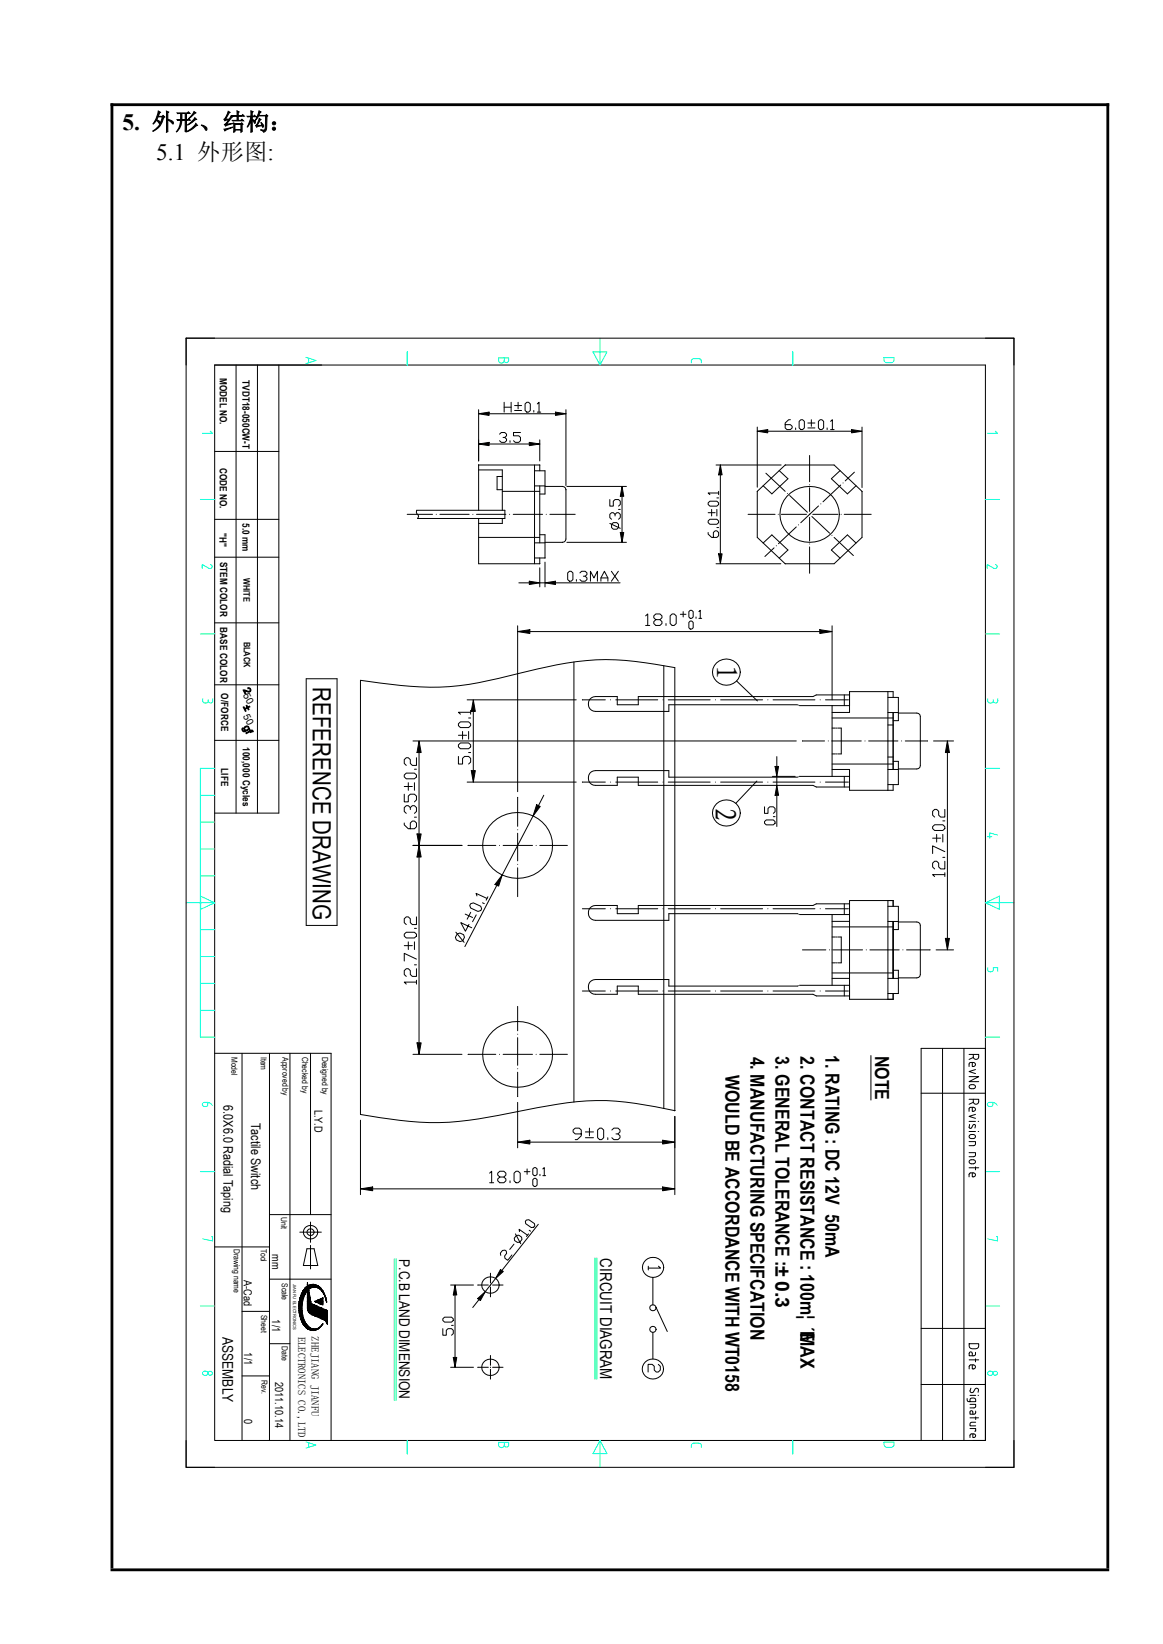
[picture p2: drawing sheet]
<svg xmlns="http://www.w3.org/2000/svg" width="210mm" height="297mm" viewBox="0 0 210 297" stroke-linecap="round" stroke-linejoin="round" font-family="sans-serif">
<g fill="none" stroke="#000" stroke-width=".18">
<path d="M33.6 61.1h149.5v204h-149.5zM38.8 65.9h139.1v194.3h-139.1zM42.6 65.9v81M46.5 65.9v81M50.4 65.9v81h-11.6M86.4 74.8l1.9-.3v.5zM86.4 74v9.3M88.3 74.8h12M90.2 78.4l.3-.3h.7l.3 .3v.3l-.3 .3h-.4M91 72.7v1.8M91 73.6h1.3M91.2 79l.3 .3v.3l-.3 .3h-.7l-.3-.3"/>
<path d="M92.1 79.6v.3M92.3 72.7v1.8M92.9 74.2h1.3M92.9 73.3h1.3M93.6 72.7v1.2M94 78.1h-1.3v.6h1l.3 .3v.6l-.3 .3h-.7l-.3-.3M94.8 73l.3-.3h.3l.4 .3v1.2l-.4 .3h-.3l-.3-.3zM95.6 79.9l1.9 .3-1.9 .3zM96.4 74.2v.3M97 73l.3-.3v1.8M97 74.5h.7M97.5 79.5v3.8"/>
<path d="M100.3 74.5l1.9 .3-1.9 .2zM102.2 74v13.7M102.2 74.8h.1M136.7 77.9l1.9-.3v.6zM136.7 77.2v10.8M136.7 77.9h.1M138.6 77.9h15.2M142.7 75.8h-.3l-.6 .6v.9l.3 .3h.6l.3-.3v-.3l-.3-.3h-.9M143.7 77.3v.3M144.3 76.1l.3-.3h.3l.3 .3v1.2l-.3 .3h-.3l-.3-.3zM145.9 77.3h1.3M145.9 76.4h1.3"/>
<path d="M146.5 75.8v1.2M147.8 76.1l.3-.3h.3l.3 .3v1.2l-.3 .3h-.3l-.3-.3zM149.4 77.3v.3M150 76.1l.3-.3v1.8M150 77.6h.6M153.8 77.6l1.9 .3-1.9 .3zM155.7 77.2v10.9M177.9 61.1h5.2v4.8M38.8 81.6h11.6M38.8 93.8h11.6M73.5 92.9h4.6M75.3 92.2h15.9v1.5h-15.8a.53 .53 0 0 0-.1-.9z"/>
<path d="M78.8 92.9h.1M79.4 92.9h5.3M85.4 92.9h.1M86 92.9h5.4M86.4 80.2l1.9-.3v.6zM86.4 97.1h11.1M86.4 93.7v8.1h11.1v-1M86.4 84.9h4.3v7.3M88.3 80.2h7.3M90.7 93.7v.9h-4.3M90.7 88.8h6.8M90.7 86.1h-.9v2.4h.9"/>
<path d="M92 92.9h.1M92.7 92.9h5.3M96.5 84v17.8M96.5 98.1h1.9M96.5 85.1h1.9v4.2h-.9M96.5 87.8h1.9M97.5 85.1v-1.1h-11.1v8.2M97.5 87.8v10.3M97.5 96.6h.9v4.2h-1.9M97.5 80.2h.1M98.4 87.9h3.2l.3 .1 .3 .5M98.6 92.9h.1"/>
<path d="M99.3 92.9h4.6M102.2 88.5l-.1 9.2-.5 .3h-3.2M102.2 88.5h.1M102.4 87.9h10.7M102.4 98h10.7M110.1 90.3v1.1h.6v-.9l.4-.2h.6l.3 .2v.6l-.3 .3M110.1 94.6l1.9 .8M110.4 94.7l.3-.3h.7l.3 .3v.6l-.3 .3h-.7l-.3-.3zM111.1 93.2v-.3l-.4-.3h-.3l-.3 .3v.6l.3 .3M111.1 92.9l.3-.3h.3l.3 .3v.6l-.3 .3M111.7 92h.3M112 96.2h.6l-.3 1.8z"/>
<path d="M112.3 87.9l.3 1.8h-.6zM112.3 89.7v6.5M127.9 96.2v.3l.6 .6h.9l.4-.3v-.6l-.4-.3h-.3l-.3 .3v.9M127.9 94.1l.3-.3h1.2l.4 .3v.3l-.4 .3h-1.2l-.3-.3zM127.9 90.8l.3-.3h1.2l.4 .3v.3l-.4 .3h-1.2l-.3-.3zM127.9 92.6h1.2M128.5 92v1.2M129.3 84h11.8M129.4 95.3h.4M129.4 92v1.2M129.4 90h.4M129.8 89.1h-1.9l.3 .3"/>
<path d="M129.8 88.8v.6M130.1 84l.3 1.8h-.6zM130.1 85.8v14.3M135.1 92.9h4.9M136.7 88.8l5.1-4.8h8.8l5.1 4.8v8.3l-5.1 4.7h-8.8l-5.1-4.7zM136.7 88.8h.1M137.8 98.1l1.6-1.5 2.9 2.8-1.6 1.4M138.3 85.5l3.5 3.3M139.8 99l-1.7 1.5M140.2 98.6h.1M140.5 92.9h.1M140.7 85l1.6 1.5-2.9 2.7-1.6-1.4"/>
<path d="M141.1 92.9h4.5M142.1 89.7a5.4 5.4 0 0 1 5.8-1.6 5.4 5.4 0 0 1 3.7 4.8 5.4 5.4 0 0 1-5.4 5.1 5.4 5.4 0 0 1-5.4-5.1 5 5 0 0 1 1.3-3.2zM142.2 89.1h.1M142.6 89.5l3.2 3M143.8 95.2l-3.2 3M144.2 94.8h.1M146.2 92.9h.1M146.2 82.3v4.7M146.2 88.1v4.3M146.2 93.5v4.2M146.2 98.8v4.8M146.2 87.6h.1"/>
<path d="M146.2 98.3h.1M146.6 93.3l3.2 3M146.8 92.9h4.5M147.8 91.4l-3.2 3M148.2 91h.1M150.2 96.7h.1M150.6 97.1l3.5 3.3M151.7 85l-1.6 1.5 2.9 2.7 1.6-1.4M151.8 87.6l-3.2 3.1M151.9 92.9h.1M152.2 87.3h.1M152.4 92.9h4.9"/>
<path d="M154.3 85.3l-1.7 1.6M154.6 98.1l-1.6-1.5-2.9 2.8 1.6 1.4M155.7 88.8h.1M38.8 112.5h11.6M38.8 100.7h11.6M93.5 114.1l2.2-.3v.6zM93.5 113.1v29.9M93.5 114.1h.1M93.7 105.3h1.9M95.6 105l1.9 .3-1.9 .3zM95.7 114.1h52.3M97.5 102.6v3.4"/>
<path d="M97.5 105.3h.9M98.4 105.3l1.9-.3v.6zM98.4 101.6v4.4M100.3 105.3h11.7M102.5 103.5l.3-.3h.3l.4 .3v1.2l-.4 .3h-.3l-.3-.3zM103.6 119.6v79.5M104.1 104.7v.3M104.7 103.5l.3-.3h.7l.3 .3v.3l-.3 .3h-.4M105.7 104.1l.3 .3v.3l-.3 .3h-.7l-.3-.3M106.6 105v-1.8l.6 1.2 .7-1.2v1.8M108.5 105v-.6l.6-1.2 .7 1.2v.6M108.5 104.4h1.3"/>
<path d="M110.4 103.2l1.3 1.8M111.7 103.2l-1.3 1.8M116.6 111.3l.4-.4v2.1M116.6 113h.7M118.4 111.9l-.3-.3v-.3l.3-.4h.8l.3 .4v.3l-.3 .3h-.8l-.3 .4v.4l.3 .3h.8l.3-.3v-.4l-.3-.4M120.3 112.7v.3M121 111.3l.4-.4h.3l.4 .4v1.4l-.4 .3h-.3l-.4-.3zM122.8 111h1.1M123.4 110.5v1M124.4 110.5l.2-.2h.3l.3 .2v1l-.3 .2h-.3l-.2-.2zM124.6 112.2h.3l.3 .2v1l-.3 .2h-.3l-.2-.2v-1zM125.7 111.5v.2"/>
<path d="M126.2 110.5l.2-.2v1.4M126.2 111.7h.5M129.3 101.8h11.7M129.4 119.8a2.42 2.42 0 0 1 3.6 .1 2.42 2.42 0 0 1-.6 3.6 2.41 2.41 0 0 1-3.1-.6 2.41 2.41 0 0 1 .1-3.1zM129.8 100.1h.6l-.3 1.7zM148 113.8l2.3 .3-2.3 .3zM150.3 113.1v13.3M38.8 133.8h11.6M38.8 123.7h11.6M55.3 122.6h5.6v44.6h-5.6zM74.6 133.9h69.2M74.8 139h.4"/>
<path d="M75.2 136.9v1.4h-.7l-.4-.4v-.7l-.4-.3h-.3l-.4 .3v.7l.4 .4M75.7 133.9l.3 2.1h-.7zM75.7 136v14.7M82.8 136.7v1.3h.7v-1l.4-.3h.7l.4 .3v.7l-.4 .3M82.8 134.6l.3-.4h1.5l.4 .4v.3l-.4 .4h-1.5l-.3-.4zM82.8 130.8l.3-.4h1.5l.4 .4v.3l-.4 .3h-1.5l-.3-.3zM82.8 132.8h1.5M83.5 132.1v1.4M84.4 126.4h19.7M84.6 129.7h.4M84.6 136h.4M84.6 132.1v1.4"/>
<path d="M85 128.7h-2.2l.3 .3M85 128.3v.7M85.1 139.2h.7l-.3 2.1zM85.5 126.4l.3 2.1h-.7zM85.5 128.5v10.7M105.2 126.4h4.1M110.3 126.4h.1M111.2 126.4h7.6M119.7 126.4h.1M119.9 120.3v79.9M120.7 126.4h7.5M129.2 126.4h.1"/>
<path d="M130.1 126.4h7.6M133 123l3.8 3.6M138.6 126.4h.1M139.6 126.4h7.6M140 138.5h.6l-.3 1.8zM140.3 136.7v1.8M144.4 127.5h9M144.9 133.9h4M148.1 126.4h.1M149.1 126.4h4.1M149.6 133.9h.1M150.2 133.9h5.3"/>
<path d="M150.3 139h3.1v3.8h7.9v-1.1M150.3 138h11M150.3 129.7h11M150.3 127.5v12.8M150.3 136.2h.6M150.3 131.5h.6M151 136.2h.1M151 131.5h.1M151.3 131.5h.6v4.7h-.6M152.5 125.5v2M153.4 125.5h-6l-.6 .3h-31.5v1.5h-3.8v-1.5h-4a1.34 1.34 0 0 0-1.3 1.4 1.34 1.34 0 0 0 1.3 1.3h13.3v-1.2h23.2M156.2 133.9h.1"/>
<path d="M156.9 133.9h5.2M160.3 126h1.9v4.2h-.9M160.3 128.7h1.9M160.3 139h1.9M160.3 125v17.8M160.3 136.8h1M160.3 131h1M161.3 126v-1h-7.9v3.7h-3.1M161.3 128.7v10.3M161.3 137.5h.9v4.2h-1.9M162.2 128.8h3.4l.5 .3 .1 .3-.1 9.2-.5 .3h-3.4M162.8 133.9h.1"/>
<path d="M163.5 133.9h4M168.6 133.9h3.6M171.1 133.9l.3 2.1h-.7zM171.1 136v33.5M73 148.7v.3l.7 .7h1.1l.4-.3v-.7l-.4-.4h-.3l-.4 .4v1M73 143.5v1.4h.7v-1.1l.4-.3h.7l.4 .3v.7l-.4 .4M73 140l.4-.3h1.4l.4 .3v.4l-.4 .3h-1.4l-.4-.3zM73 142.1h1.5M73.7 141.4v1.4M74.1 146.3v-.4l-.4-.3h-.3l-.4 .3v.7l.4 .3M74.1 145.9l.4-.3h.3l.4 .3v.7l-.4 .3M74.6 152.7h8.8"/>
<path d="M74.8 141.4v1.4M74.8 147.6h.4M75.3 150.7h.7l-.3 2zM75.7 152.7l.3 2.1h-.7zM75.7 154.8v33.6M84.4 141.3h19.7M84.5 152.7h5M89 148.5a6.4 6.4 0 0 1 10.7 3.3 6.3 6.3 0 0 1-3.1 6.1 6.3 6.3 0 0 1-6.8-.4 5.7 5.7 0 0 1-.8-9zM89.7 159.9l-5.8 11.1M90.2 152.7h.1M90.7 158.1l-.7 2-.6-.3zM90.7 158.1h.1"/>
<path d="M90.9 152.7h5.3M93.5 144.1v5.2M93.5 150.5v5M93.5 156.8v5.2M93.5 144.1h.1M93.5 156.2h.1M93.5 149.9h.1M96.3 147.4l-5.6 10.7M96.8 152.7h.1M96.9 145.4l.7 .3-1.3 1.7zM97.5 152.7h5M98.2 143.7l-1 1.8"/>
<path d="M105.2 141.3h4.1M110.3 141.3h.1M111.2 141.3h7.6M119.7 141.3h.1M120.7 141.3h7.5M129.2 141.3h.1M129.4 145.2a2.42 2.42 0 0 1 3.7 .1 2.42 2.42 0 0 1-.7 3.6 2.42 2.42 0 0 1-3.1-.5 2.42 2.42 0 0 1 .1-3.2zM130.1 141.3h7.6M136.7 141.1l-3.8 4M138.1 148.4l.3-.3h1.2l.4 .3v.3l-.4 .3h-1.2l-.3-.3zM138.1 145.8v1.1h.6v-.8l.3-.3h.6l.4 .3v.5l-.4 .3M138.6 141.3h.1"/>
<path d="M139.5 140.3h4.1M139.6 141.3h7.6M139.6 147.5h.4M140.3 141.9l.3 1.8h-.6zM140.3 140.3v1.6M140.3 143.7v5.6M144 140.4h-23.2v-1.2h-13.3a1.34 1.34 0 0 0-1.3 1.4 1.34 1.34 0 0 0 1.3 1.3h4v-1.5h3.8v1.5h31.5l.6 .3h6M144.4 140.3h9M148.1 141.3h.1M149.1 141.3h4.1M152.5 140.3v1.9M168.4 149.3l.4-.3h1.4l.4 .3v.4l-.4 .3h-1.4l-.4-.3z"/>
<path d="M168.4 151.4h1.5M169.1 150.7v1.4M170.2 154.9h.4M170.2 150.7v1.4M170.2 148.3h.4M170.6 158h-2.2l.4 .4M170.6 155.6v1.4h-.7l-.4-.4v-.7l-.4-.3h-.3l-.4 .3v.7l.4 .4M170.6 153.9l-2.2-1.1v1.4M170.6 146.2v1.4h-.7l-.4-.3v-.7l-.4-.4h-.3l-.4 .4v.7l.4 .3M170.6 157.7v.7M73 168.8l.4-.4h1.4l.4 .4v.3l-.4 .4h-1.4l-.4-.4zM73 170.8h1.5"/>
<path d="M73.7 170.2v1.3M74.8 174.3h.4M74.8 170.2v1.3M74.8 167.7h.4M75.2 177.4h-2.2l.4 .4M75.2 175v1.4h-.7l-.4-.3v-.7l-.4-.4h-.3l-.4 .4v.7l.4 .3M75.2 173.3l-2.2-1.1v1.4M75.2 165.6v1.4h-.7l-.4-.3v-.7l-.4-.4h-.3l-.4 .4v.7l.4 .3M75.2 177.1v.7M82.3 168.4l1.5 1.8M82.6 168.7l.4-.1 .7 .3 .2 .4-.3 .7-.5 .1-.7-.3-.2-.5zM84 165.1l1.3 .7"/>
<path d="M84.7 167l-.7 1.2-.8-1.5 2 .9M85 163.3l.5-.2 1.3 .6 .2 .5-.2 .3-.5 .2-1.3-.6-.2-.5zM85 164.8l-.6 1.3M86 165.3l-.7 1.2M86.1 161.9l-.1-.5 2 .9M87.1 163.1l.4 .2M88.1 162l-.3 .6M105.2 179h4.1M105.2 164.2h4.1M110.3 179h.1M110.3 164.2h.1M111.2 179h7.6"/>
<path d="M111.2 164.2h7.6M119.7 179h.1M119.7 164.2h.1M120.7 179h7.5M120.7 164.2h7.5M129.2 179h.1M129.2 164.2h.1M130.1 179h7.6M130.1 164.2h7.6M138.6 179h.1M138.6 164.2h.1M139.6 179h7.6"/>
<path d="M139.6 164.2h7.6M144 178.1h-23.2v-1.1h-13.3a1.34 1.34 0 0 0-1.3 1.3 1.34 1.34 0 0 0 1.3 1.3h4v-1.5h3.8v1.5h31.5l.6 .3h6M144.4 178h9M144.4 165.2h9M144.9 171.6h4.2M148.1 179h.1M148.1 164.2h.1M149.1 179h4.1M149.1 164.2h4.1M149.8 171.6h.1M150.3 167.5h11M150.3 175.8h11"/>
<path d="M150.3 176.8h3.1M150.3 165.2v12.8M150.3 173.9h.6M150.3 166.5h3.1M150.3 169.3h.6M150.5 171.6h5.3M151 173.9h.1M151 169.3h.1M151.3 169.3h.6v4.6h-.6M152.5 163.3v1.9M152.5 178v1.9M153.4 163.3h-6l-.6 .3h-31.5v1.5h-3.8v-1.5h-4a1.34 1.34 0 0 0-1.3 1.3 1.34 1.34 0 0 0 1.3 1.4h13.3v-1.2h23.2"/>
<path d="M156.4 171.6h.1M157.1 171.6h5.3M160.3 176.8h1.9M160.3 163.7h1.9v4.2h-.9M160.3 166.5h1.9M160.3 162.7v17.8M161.3 163.7v-1h-7.9v17.8h7.9v-1M161.3 166.5v10.3M161.3 175.3h.9v4.2h-1.9M162.2 166.6h3.4h.3l.3 .6-.1 9.2-.5 .3h-3.4M163 171.6h.1M163.7 171.6h4.2"/>
<path d="M169 171.6h3.2M170.7 169.5h.7l-.3 2.1zM38.8 190.3h21v69.9M43.7 190.3v69.9M48.7 190.3v69.9M52.4 190.3v69.9M56.1 190.3v29.1M74.6 190.5h8.8M75.3 188.4h.7l-.3 2.1zM84.5 190.5h5M89 186.3a6.4 6.4 0 0 1 10.7 3.3 6.3 6.3 0 0 1-3.1 6.1 6.3 6.3 0 0 1-6.8-.4 5.7 5.7 0 0 1-.8-9zM90.2 190.5h.1"/>
<path d="M90.9 190.5h5.3M93.5 181.8v4.4M93.5 187.5v5M93.5 193.7v4.4M93.5 199.2v8.2M93.5 198.1h.1M93.5 193.1h.1M93.5 186.8h.1M96.8 190.5h.1M97.5 190.5h5M157.3 190.7v8M166.3 197.5h11.6"/>
<path d="M170.2 189.4v70.8M174.1 189.4v70.8M175 190.5h1.7v.4a.49 .49 0 0 1-.5 .5 .49 .49 0 0 1-.4-.5v-.4M175 194.5h1.7l-1.7 .9h1.7M175 198.6h1.7v.4a.49 .49 0 0 1-.5 .5 .49 .49 0 0 1-.4-.5v-.4M175.2 196a.71 .71 0 0 1 1 .3l-.1 .2a.66 .66 0 0 1-1.1-.2zM175.6 191.9v.8a.39 .39 0 0 0 .5-.3 .39 .39 0 0 0-.3-.5l-.7 .1-.1 .7M175.8 191l-.8 .4M175.8 199.1l-.8 .4M176.2 193.2l-1.2 .4 1.2 .4M48.7 219.4h11.1M65.1 214.8l2.2-.4v.7z"/>
<path d="M65.1 202.4v13.4M65.1 214.8h.1M65.1 201.3h.1M67.3 214.8h52.4M88.4 211.9l.4-.3v2.1M88.4 213.7h.7M90.3 212.6l-.4-.3v-.4l.4-.3h.7l.4 .3v.4l-.4 .3h-.7l-.4 .4v.3l.4 .4h.7l.4-.4v-.3l-.4-.4M92.1 213.3v.4M92.8 211.9l.4-.3h.4l.3 .3v1.4l-.3 .4h-.4l-.4-.4zM93.5 206.3l2.2-.3v.7zM93.5 206.3h.1M94.7 211.7h1"/>
<path d="M95.2 211.2v1M95.7 206.3h24M96.2 211.2l.3-.3h.2l.3 .3v1l-.3 .2h-.2l-.3-.2zM96.2 213.1l.3-.2h.2l.3 .2v1l-.3 .2h-.2l-.3-.2zM97.5 212.2v.2M98 211.2l.3-.3v1.5M98 212.4h.5M105 204.9h-1.1l-.4-.4v-.3l.4-.4h.7l.4 .4v1l-.8 .7h-.3M105.7 205.5h1.5M105.7 204.5h1.5M106.4 203.8v1.4M107.9 204.2l.4-.4h.3l.4 .4v1.3l-.4 .4h-.3l-.4-.4z"/>
<path d="M109.8 205.5v.4M110.5 204.2l.3-.4h.8l.4 .4v.3l-.4 .4h-.4M111.6 204.9l.4 .3v.3l-.4 .4h-.8l-.3-.4M119.7 214.4l2.2 .4-2.2 .3zM119.7 206l2.2 .3-2.2 .4zM121.9 200.7v-80.1l-3.6-.6a46.4 46.4 0 0 0-21.3 .9l-3.5 .8a56.1 56.1 0 0 1-15.9 2.5l-1.7-.1a100.9 100.9 0 0 1-10.8-1.2v78.4M121.9 200.7a56.6 56.6 0 0 0-16-1.8 111.1 111.1 0 0 0-15.9 2.6 52.6 52.6 0 0 1-21.4 .4l-3.5-.6M121.9 201.7v14.1M121.9 200.7h.1M175 206.2h1.2v.4l-.2 .3-1 .1M175 208.2h1.2v.5l-.2 .2-1 .1M175 202.6h1.2"/>
<path d="M175 204.4h1.2M175 211h1.7M175 205.1a.77 .77 0 0 1 1.1 0 .37 .37 0 0 1-.3 .6h-.4a.37 .37 0 0 1-.4-.6zM175 209.7a.77 .77 0 0 1 1.1 0 .37 .37 0 0 1-.3 .6h-.4a.37 .37 0 0 1-.4-.6zM175.1 203.2l-.1 .5 .1 .1 .4-.1 .4-.6 .2 .1 .1 .2-.1 .4M175.6 200v.8a.39 .39 0 0 0 .5-.2 .39 .39 0 0 0-.1-.5h-.9l-.1 .7M175.6 211.9v.7a.38 .38 0 0 0 .5-.2 .38 .38 0 0 0-.3-.5l-.7 .1-.1 .6M176.2 201.3l-1.2 .4 1.2 .3M176.2 210.8v.5M176.6 202.6h.1M176.6 204.4h.1M38.8 225.3h9.9"/>
<path d="M43.7 236.9h5M48.7 231.1h11.1M53.9 236l.6 .3h-.5zM54 235.8l.5 .2h-.6zM54 236.3h.5zM54 236.3l.5 .4h-.5zM54 236.7h.5zM54 236.7l.6 .1zM54 235.6l.6 .2h-.6zM54 236.8l.6 .2h-.6zM54 235.5l.6 .1zM54 235.2h.6z"/>
<path d="M54 235.2l.6 .3h-.6zM54 237h.6zM54 237l.6 .3h-.6zM54 235.1l.6 .1zM54 237.3l.6 .2h-.5zM54.1 237.5h.5zM54.1 237.5l.6 .2h-.6zM54.1 234.9l.5 .2h-.6zM54.1 237.7l.7 .5h-.5zM54.1 222.6h3.9M54.1 234.6l.6 .3h-.6zM54.2 234.5h.6z"/>
<path d="M54.2 234.5l.6 .1h-.7zM54.3 234.2l.5 .3h-.6zM54.3 238.2l.6 .2h-.6zM54.3 234l.6 .2h-.6zM54.3 238.4l.7 .2h-.6zM54.4 233.8h.7zM54.4 233.8l.6 .2h-.7zM54.4 238.6l.7 .2h-.6zM54.5 233.7l.6 .1h-.7zM54.5 238.8l.7 .2h-.6zM54.5 233.5l.7 .2h-.7zM54.6 239l.7 .2h-.6z"/>
<path d="M54.7 233.2l.6 .3h-.8zM54.7 239.2h.6zM54.7 233.2h.8zM54.7 239.2h.7zM54.8 239.2l.7 .2h-.6zM54.8 233.1l.7 .1h-.8zM54.9 239.4h.6zM54.9 233l.6 .1h-.7zM54.9 239.4l.8 .2h-.7zM55 232.8l.5 .2h-.6zM55 239.6l.7 .1zM55.1 232.7l.4 .1h-.5z"/>
<path d="M55.1 239.7l.8 .1h-.7zM55.1 232.7l.1-.1 .3 .1zM55.1 232.7h.4zM55.2 232.6h.3zM55.2 239.8h.8zM55.2 239.8l.9 .1zM55.3 232.6h.2zM55.3 232.5h.2zM55.3 232.5l.2-.1v.1zM55.3 239.9l1 .1h-.8zM55.4 225.6h1.3l.7 3h-2.6zM55.5 231.7l.1 .3z"/>
<path d="M55.5 232h.1M55.5 232.1h.1M55.5 232.1l.1 .2zM55.5 232.3h.1M55.5 232.4l.1 .1zM55.5 232.5h.2zM55.5 232.5l.2 .1zM55.5 232.6h.2zM55.5 232.6l.2 .1zM55.5 232.7h.2zM55.5 232.7l.2 .1zM55.5 232.8l.2 .2h-.2z"/>
<path d="M55.5 233l.1 .1zM55.5 233.1h.1M55.5 233.2h.3zM55.5 233.2l.3 .3h-.3zM55.5 233.5l.4 .2h-.4zM55.5 233.7l.4 .1h-.4zM55.5 233.8h.4zM55.5 233.8l.4 .2h-.4zM55.5 234l.5 .2h-.5zM55.5 234.2l.5 .3h-.5zM55.5 234.5h.5zM55.5 234.5l.5 .1h-.5z"/>
<path d="M55.5 234.6l.6 .3h-.6zM55.5 234.9l.6 .2h-.6zM55.5 235.1l.6 .1zM55.5 235.2h.6zM55.5 235.2l.7 .3h-.7zM55.5 235.5l.9 .1zM55.5 235.6l1.3 .2h-1.3zM55.5 235.8l1.8 .2h-1.8zM55.5 236l2.6 .3h-2.6zM55.5 236.3h2.6zM55.5 236.3l3.5 .4h-3.4zM55.5 236.3h2.6"/>
<path d="M55.5 232.3h.1zM55.6 236.7h3.5zM55.6 236.7h3.5M55.6 233.1l.2 .1h-.3zM55.6 236.7l3.5 .1zM55.6 236.8h3.5M55.6 236.8l3.5 .2h-3.4zM55.6 232.3l.4-.2 1.4 .2zM55.6 232.3h1.9zM55.6 232.3l1.9 .1zM55.6 232.4l2.1 .1h-2.1zM55.6 232.4h2.1"/>
<path d="M55.6 232.5h.9zM55.7 232.5l.8 .1zM55.7 232.6h.6zM55.7 232.6l.4 .1zM55.7 232.7h.4zM55.7 232.7l.2 .1zM55.7 232.8h.2l-.2 .2zM55.7 237h3.4zM55.7 237h3.4M55.7 233l.1 .1h-.2zM55.7 237l3.4 .3h-3.1zM56 237.3l3.1 .2h-2.8z"/>
<path d="M56 232.1h1zM56.1 232.1h.8zM56.1 220.8v3.6M56.1 225v4.2M56.3 237.5h2.8zM56.3 237.5l2.8 .2h-2.3zM56.3 237.5h2.8M56.8 235.1l.6-.2 .9 .2zM56.8 235.1l1.5 .1zM56.8 237.7l2.3 .5h-1.2zM56.9 232.5h.8zM57 235.2h1.3z"/>
<path d="M57 232.5l.8 .1zM57.1 235.2h1.2zM57.1 232.6h.7zM57.1 235.2l1.2 .3h-.6zM57.3 232.6l.6 .1zM57.4 234.9l.6-.3 .3 .3zM57.5 232.7h.4zM57.5 232.7l.5 .1zM57.6 239.9h.1zM57.6 239.8h.1zM57.7 232.8l.4 .2zM57.7 235.5l.6 .1z"/>
<path d="M57.7 239.8l.2-.1zM57.8 233l.4 .1zM57.8 235.6h.5v.2zM57.9 239.7v-.1zM57.9 238.2l1.2 .2h-.8zM58 234.6l.3-.1v.1zM58 233.1l.3 .1zM58.1 233.2h.2zM58.1 233.2l.4 .3zM58.1 239.4l-.2 .2zM58.1 239.4h.1M58.2 239.2h.1z"/>
<path d="M58.2 239.2l-.1 .2zM58.3 234.5h.1M58.3 239.2h.1M58.3 233.5l.2 .2zM58.3 238.4l.8 .2zM58.4 233.7l.2 .1zM58.5 233.8h.1zM58.5 233.8l.2 .2zM58.6 234l.2 .2zM58.7 234.2l.1 .3zM58.8 234.5h.1M58.8 238.6l.3 .2h-.2z"/>
<path d="M58.8 234.5l.1 .1zM58.8 234.6l.1 .3zM58.9 234.9l.1 .2zM58.9 238.8l.2 .2zM58.9 235.1l.1 .1zM59 235.2h.1M59 239l.1 .2zM59.1 239.2h.1M80 238.3l.3-.3h1.2l.4 .3v.3l-.4 .2h-1.2l-.3-.2zM81.4 232.2h4.1M81.5 239.4h.4M82.2 232.2l.3 1.7h-.6z"/>
<path d="M82.2 233.9v11.3M86.2 234.6l1.4-1.2-.9 1.6zM86.3 232.2h1.9M86.5 234.8l-1.1 1.4M87.3 231.3a1.56 1.56 0 0 1 2.3-.3 1.56 1.56 0 0 1 0 2.3 1.56 1.56 0 0 1-2.3-.3 1.43 1.43 0 0 1 0-1.7zM87.6 233.4h.1M88.6 230v1.8M88.6 232.5v1.8M88.6 232.2h.1M88.9 232.2h1.9M89.5 231l-1.9 2.4M90.4 229.4l.5 .3-1.4 1.3z"/>
<path d="M92.4 226.7l-.7 1-.5-.4-.1-.4 .4-.5-.1-.4-.2-.2-.5 .1-.3 .5v.4M92.8 224.8l-.8 .9M93.1 222.9l.9 1.8M93.2 223.2l.5-.1 .5 .4 .1 .4-.4 .5-.5 .1-.5-.4v-.4zM93.8 222.5l-.1-.4 1.5 1M95 220.4h.5l1 .7 .1 .4-.2 .2-.5 .1-1-.7v-.5zM95.4 222.9l-.3 .5M95.6 222.3l.2 .1M97.2 221.2l-6.6 8.3M116.6 227.7a1.85 1.85 0 0 1 3 .5 1.85 1.85 0 0 1-1.7 2.6 1.81 1.81 0 0 1-1.7-1.1 1.81 1.81 0 0 1 .4-2zM117.1 228.8v.6M117.9 230.8v4.9"/>
<path d="M118.5 236.2l2 4.4M118.9 228.8l.4 .3h-2.2M166.3 240h11.6M43.7 248.6h5M48.7 242.8h3.7M55.5 240h.8zM55.5 240l1 .1zM55.6 240.1h1.1zM55.6 240.1l1.7 .1zM55.7 240.2l1.4 .1zM56 240.3h.8zM56.1 240.3h.7z"/>
<path d="M56.7 240.1h.7zM57.1 240.1h.3zM57.2 240h.3zM57.3 240l.3-.1-.1 .1zM80 240v1.2h.6v-.9l.3-.3h.6l.4 .3v.6l-.4 .3M81.4 247h4.1M81.9 245.2h.6l-.3 1.8zM86.3 247h1.9M87.3 246.1a1.56 1.56 0 0 1 2.3-.3 1.56 1.56 0 0 1 0 2.4 1.56 1.56 0 0 1-2.3-.3 1.43 1.43 0 0 1 0-1.8zM88.6 244.9v1.8M88.6 247.4v1.8M88.6 247h.1"/>
<path d="M88.9 247h1.9M116.5 246a1.85 1.85 0 0 1 2.8 .1 1.85 1.85 0 0 1-.4 2.8 1.85 1.85 0 0 1-2.5-.4 1.85 1.85 0 0 1 .1-2.5zM117.9 240.7v4.8M118.9 246.5l.3 .3v.7l-.3 .4h-.4l-.4-.4v-.7l-.3-.3h-.8v1.4M166.3 250.1h11.6M174.6 252.7l.1 .4 1.5 .1-.1-.5-.2-.1-.7 .1v.5M175 242.8h1.7v.6a1.22 1.22 0 0 1-1.6 0zM175 245.7h1.7M175.2 253.7h1l-.1 .6h-.9M175.2 258.1h1v.5h-.2M175.2 252.1h1M175.2 256.1h1.5"/>
<path d="M175.3 250.8l-.1 .5a.34 .34 0 0 0 .2 .3 .34 .34 0 0 0 .4-.2l.3-.4a.34 .34 0 0 1 .3-.2 .34 .34 0 0 1 .3 .3l-.1 .4M175.6 246.6v.7a.39 .39 0 0 0 .5-.2 .39 .39 0 0 0-.3-.5l-.7 .1-.1 .6M175.7 259v.7a.34 .34 0 0 0 .5-.2 .34 .34 0 0 0-.4-.5l-.6 .1v.6M176.2 244.3l-.1 .5-.1 .1h-1l.1-.6h.4l.1 .6M176.2 245.5v.5M176.2 254.9l-.1 .5-.9 .1v-.6h.4l.1 .6M176.2 256.9h-.7l-.3 .3v.4h1M176.2 256v.5M176.6 252.1h.1M33.6 260.2v4.9h5.2M166.3 260.2v-70.8h11.6v70.8h-2.2M183.1 260.2v4.9h-5.2"/>
<circle cx="56.1" cy="222.6" r=".63"/>
<circle cx="56.1" cy="222.6" r="1.26"/>
<circle cx="117.9" cy="236.3" r=".56"/>
<circle cx="117.9" cy="240.2" r=".56"/>
</g>
<g fill="none" stroke="#0ff" stroke-width=".18">
<path d="M38 77.9l.4 .4h-1.8M55.2 64.6l1.9 .5-1.9 .6M55.8 64.7v.8M73.5 65.9v-2.4v2.4M91.1 64.7v.4a.51 .51 0 0 1-.6 .5 .51 .51 0 0 1-.5-.5v-.4h1.9v.4a.41 .41 0 0 1-.4 .4 .41 .41 0 0 1-.4-.4M107.1 63.6h2.5l-1.3 2.3zM108.3 61.1v4.8M124.8 65.6l.1-.6 .4-.2 1.1 .1 .2 .1v.6M143.1 65.9v-2.4v2.4M159.6 64.6h1.8v.7a1.32 1.32 0 0 1-1.7 0zM179.7 77.9l.4 .4h-1.8M36.2 90.2h2.6"/>
<path d="M177.9 90.2h2.6M36.2 114.5h2.6M38 102l.3 .3a.42 .42 0 0 1-.6 .4l-1.2-.7v.7M177.9 114.5h2.6M179.8 102l.3 .3a.41 .41 0 0 1-.6 .4l-1.2-.7v.7M36.6 126.2v.4a.51 .51 0 0 0 .5 .4 .51 .51 0 0 0 .5-.4M37.6 126.4v.2M38.4 126.2v.4a.41 .41 0 0 1-.4 .4 .41 .41 0 0 1-.4-.4M38.8 138.8h-2.6v48.6h2.6M177.9 138.8h2.6M178.4 126.2v.4a.52 .52 0 0 0 .5 .4 .52 .52 0 0 0 .5-.4M179.4 126.4v.2"/>
<path d="M180.2 126.2v.4a.41 .41 0 0 1-.4 .4 .41 .41 0 0 1-.4-.4M36.2 158.2h2.6M36.2 153.4h2.6M36.2 148.5h2.6M36.2 143.7h2.6M178.3 151.1h.8M180.1 150.9l-1.4-.4v.9M33.6 163.1h5.2M36.2 168h2.6M36.2 172.8h2.6M36.2 177.7h2.6M36.2 161.9l2.6 1.2-2.6 1.2z"/>
<path d="M177.9 163.1l2.6-1.2v2.4zM177.9 163.1h5.2M178.4 174.8v.4a.52 .52 0 0 0 .5 .4 .52 .52 0 0 0 .5-.4v-.4h.8v.7M36.2 182.5h2.6M37.5 199.2v.3a.48 .48 0 0 1-.5 .4 .48 .48 0 0 1-.4-.6 1.25 1.25 0 0 1 1.7 .4M177.9 187.4h2.6M179.3 199.2v.3a.49 .49 0 0 1-.6 .4 .49 .49 0 0 1-.4-.6 1.24 1.24 0 0 1 1.8 .4M36.2 211.7h2.6M177.9 211.7h2.6M36.2 235.9h2.6M38.2 223.4h.2v.8l-1.8-.4M177.9 235.9h2.6"/>
<path d="M179.9 223.4h.2v.8l-1.8-.4M36.6 247.9a.47 .47 0 0 1 .7-.2 .47 .47 0 0 1 .1 .7l-.2 .1a.43 .43 0 0 1-.5-.1 .43 .43 0 0 1-.1-.5zM178.4 247.9a.46 .46 0 0 1 .7-.2 .46 .46 0 0 1 0 .7l-.2 .1a.43 .43 0 0 1-.4-.1 .43 .43 0 0 1-.1-.5zM55.2 260.5l1.9 .6-1.9 .5M55.8 260.7v.8M73.5 262.7v-2.5v2.5M91.1 260.6v.5a.51 .51 0 0 1-.6 .4 .51 .51 0 0 1-.5-.4v-.5h1.9v.5a.41 .41 0 0 1-.4 .3 .41 .41 0 0 1-.4-.3M108.3 260.2l1.3 2.4h-2.5zM108.3 260.2v4.9M124.8 261.5l.1-.6 .4-.2 1.1 .1 .2 .1v.6M143.1 262.7v-2.5v2.5M159.6 260.5h1.8v.7a1.27 1.27 0 0 1-1.7 0z"/>
<circle cx="38" cy="248.1" r=".39"/>
<circle cx="179.7" cy="248.1" r=".39"/>
</g>
<path d="M71.2 227.4v25.6M71.5 227.4v25.6M107.4 227.3v21.8M107.8 227.3v21.8" fill="none" stroke="#0f0" stroke-width=".18"/>
<g fill="#000">
<path d="M86.4 80.2l1.9-.3v.6zM86.4 74.8l1.9-.3v.5zM95.6 79.9l1.9 .3-1.9 .3zM100.3 74.5l1.9 .3-1.9 .2zM136.7 77.9l1.9-.3v.6zM153.8 77.6l1.9 .3-1.9 .3zM112.3 87.9l.3 1.8h-.6zM112 96.2h.6l-.3 1.8zM130.1 84l.3 1.8h-.6zM95.6 105l1.9 .3-1.9 .3zM93.5 114.1l2.2-.3v.6zM98.4 105.3l1.9-.3v.6z"/>
<path d="M129.8 100.1h.6l-.3 1.7zM148 113.8l2.3 .3-2.3 .3zM75.7 133.9l.3 2.1h-.7zM85.5 126.4l.3 2.1h-.7zM85.1 139.2h.7l-.3 2.1zM140 138.5h.6l-.3 1.8zM171.1 133.9l.3 2.1h-.7zM75.7 152.7l.3 2.1h-.7zM75.3 150.7h.7l-.3 2zM90.7 158.1l-.7 2-.6-.3zM96.9 145.4l.7 .3-1.3 1.7zM140.3 141.9l.3 1.8h-.6z"/>
<path d="M170.7 169.5h.7l-.3 2.1zM75.3 188.4h.7l-.3 2.1zM65.1 214.8l2.2-.4v.7zM93.5 206.3l2.2-.3v.7zM119.7 214.4l2.2 .4-2.2 .3zM119.7 206l2.2 .3-2.2 .4zM53.9 236l.6 .3h-.5zM53.9 236h.6v.3zM54 235.8l.5 .2h-.6zM54 235.8h.6l-.1 .2zM54 236.3h.5zM54 236.3l.5 .4h-.5z"/>
<path d="M54 236.3h.5v.4zM54 236.7h.5zM54 236.7l.6 .1zM54 235.6l.6 .2h-.6zM54 235.6h.6v.2zM54 236.8l.6 .2h-.6zM54 236.8h.6v.2zM54 235.5l.6 .1zM54 235.2h.6zM54 235.2l.6 .3h-.6zM54 235.2h.6v.3zM54 237h.6z"/>
<path d="M54 237l.6 .3h-.6zM54 237h.6v.3zM54 235.1l.6 .1zM54 237.3l.6 .2h-.5zM54 237.3h.6v.2zM54.1 237.5h.5zM54.1 237.5l.6 .2h-.6zM54.1 237.5h.5l.1 .2zM54.1 234.9l.5 .2h-.6zM54.1 234.9h.6l-.1 .2zM54.1 237.7l.7 .5h-.5zM54.1 237.7h.6l.1 .5z"/>
<path d="M54.1 234.6l.6 .3h-.6zM54.1 234.6h.7l-.1 .3zM54.2 234.5h.6zM54.2 234.5l.6 .1h-.7zM54.2 234.5h.6v.1zM54.3 234.2l.5 .3h-.6zM54.3 234.2h.6l-.1 .3zM54.3 238.2l.6 .2h-.6zM54.3 238.2h.5l.1 .2zM54.3 234l.6 .2h-.6zM54.3 234h.7l-.1 .2zM54.3 238.4l.7 .2h-.6z"/>
<path d="M54.3 238.4h.6l.1 .2zM54.4 233.8h.7zM54.4 233.8l.6 .2h-.7zM54.4 233.8h.7l-.1 .2zM54.4 238.6l.7 .2h-.6zM54.4 238.6h.6l.1 .2zM54.5 233.7l.6 .1h-.7zM54.5 233.7h.7l-.1 .1zM54.5 238.8l.7 .2h-.6zM54.5 238.8h.6l.1 .2zM54.5 233.5l.7 .2h-.7zM54.5 233.5h.8l-.1 .2z"/>
<path d="M54.6 239l.7 .2h-.6zM54.6 239h.6l.1 .2zM54.7 233.2l.6 .3h-.8zM54.7 233.2h.8l-.2 .3zM54.7 239.2h.6zM54.7 233.2h.8zM54.7 239.2h.7zM54.8 239.2l.7 .2h-.6zM54.8 239.2h.6l.1 .2zM54.8 233.1l.7 .1h-.8zM54.8 233.1l.7 .1zM54.9 239.4h.6z"/>
<path d="M54.9 233l.6 .1h-.7zM54.9 233h.6v.1zM54.9 239.4l.8 .2h-.7zM54.9 239.4h.6l.2 .2zM55 232.8l.5 .2h-.6zM55 232.8h.5v.2zM55 239.6l.7 .1zM55.1 232.7l.4 .1h-.5zM55.1 232.7h.4v.1zM55.1 239.7l.8 .1h-.7zM55.1 239.7h.6l.2 .1zM55.1 232.7h.4z"/>
<path d="M55.1 232.7l.1-.1 .3 .1zM55.2 232.6l.3 .1zM55.2 239.8h.8zM55.2 239.8l.9 .1zM55.2 232.6h.3zM55.3 232.6h.2zM55.3 232.5l.2 .1zM55.3 232.5h.2zM55.3 239.9l1 .1h-.8zM55.3 239.9h.8l.2 .1zM55.5 231.7l.1 .3zM55.5 232.1l.1 .2z"/>
<path d="M55.5 232.3h.1zM55.3 232.5l.2-.1v.1zM55.5 232.4l.1 .1h-.1zM55.5 232.4l.1 .1zM55.5 232.5h.2zM55.5 232.5l.2 .1zM55.5 232.6h.2zM55.5 232.6l.2 .1zM55.5 232.7h.2zM55.5 232.7l.2 .1zM55.5 232.8l.2 .2h-.2zM55.5 232.8h.2v.2z"/>
<path d="M55.5 233l.1 .1zM55.5 233h.2l-.1 .1zM55.5 233.2h.3zM55.5 233.2l.3 .3h-.3zM55.5 233.2h.3v.3zM55.5 233.5l.4 .2h-.4zM55.5 233.5h.3l.1 .2zM55.5 233.7l.4 .1h-.4zM55.5 233.7h.4v.1zM55.5 233.8h.4zM55.5 233.8l.4 .2h-.4zM55.5 233.8h.4v.2z"/>
<path d="M55.5 234l.5 .2h-.5zM55.5 234h.4l.1 .2zM55.5 234.2l.5 .3h-.5zM55.5 234.2h.5v.3zM55.5 234.5h.5zM55.5 234.5l.5 .1h-.5zM55.5 234.5h.5v.1zM55.5 234.6l.6 .3h-.6zM55.5 234.6h.5l.1 .3zM55.5 234.9l.6 .2h-.6zM55.5 234.9h.6v.2zM55.5 235.1l.6 .1z"/>
<path d="M55.5 235.2h.6zM55.5 235.2l.7 .3h-.7zM55.5 235.2h.6l.1 .3zM55.5 235.5l.9 .1zM55.5 235.6l1.3 .2h-1.3zM55.5 235.6h.9l.4 .2zM55.5 235.8l1.8 .2h-1.8zM55.5 235.8h1.3l.5 .2zM55.6 233.1l.2 .1h-.3zM55.6 233.1l.2 .1zM55.6 232.3h1.9zM55.6 232.3l1.9 .1z"/>
<path d="M55.6 232.5h.9zM55.6 232.5h1.3zM55.7 232.5l.8 .1zM55.7 232.5h.8zM55.7 232.6h.6zM55.7 232.6h.8zM55.7 232.6l.4 .1zM55.7 232.6h.6l-.2 .1zM55.7 232.7h.4zM55.7 232.7l.2 .1zM55.7 232.7h.4l-.2 .1zM55.7 232.8h.2l-.2 .2z"/>
<path d="M55.7 233l.1 .1h-.2zM55.6 232.3l.4-.2 1.4 .2zM56 232.1h1l.4 .2zM56 232.1h1zM56.1 232.1h.9zM56.1 232.1h.8zM56.8 235.1l1.5 .1zM56.8 237.7l2.3 .5h-1.2zM56.8 237.7h2.3v.5zM56.9 232.5h.8zM57 235.2h1.3zM57 232.5l.8 .1z"/>
<path d="M57.1 235.2h1.2zM57.1 232.6h.7zM57.1 235.2l1.2 .3h-.6zM57.1 235.2h1.2v.3zM57.3 232.6l.6 .1zM56.8 235.1l.6-.2 .9 .2zM57.4 234.9h.9v.2zM57.5 232.7h.4zM57.5 232.7l.5 .1zM57.3 240l.3-.1-.1 .1zM57.6 239.9h.1l-.2 .1zM57.6 239.9h.1z"/>
<path d="M57.6 239.8h.1zM57.7 232.8l.4 .2zM57.7 232.8h.3l.1 .2zM57.7 235.5l.6 .1zM57.7 239.8h.1zM57.8 233l.4 .1zM57.8 233h.3l.1 .1zM57.8 235.6h.5v.2zM57.7 239.8l.2-.1zM57.9 239.7l-.1 .1zM57.9 238.2l1.2 .2h-.8zM57.9 238.2h1.2v.2z"/>
<path d="M57.9 239.7v-.1zM57.4 234.9l.6-.3 .3 .3zM58 234.6h.3v.3zM58 233.1l.3 .1zM58.1 233.2h.2zM58.1 233.2l.4 .3zM58.1 233.2h.2l.2 .3zM58.1 239.4l-.2 .2zM58.1 239.4l-.1 .2zM58.2 239.2l-.1 .2zM58 234.6l.3-.1v.1zM58.3 234.5v.1z"/>
<path d="M58.2 239.2h.1zM58.3 233.5l.2 .2zM58.3 238.4l.8 .2zM58.3 238.4h.8v.2zM58.4 233.7l.2 .1zM58.5 233.8h.1zM58.5 233.8l.2 .2zM58.5 233.8h.1l.1 .2zM58.6 234l.2 .2zM58.7 234.2l.1 .3zM58.8 238.6l.3 .2h-.2zM58.8 238.6h.3v.2z"/>
<path d="M58.8 234.5l.1 .1zM58.8 234.6l.1 .3zM58.9 234.9l.1 .2zM58.9 238.8l.2 .2zM58.9 238.8h.2v.2zM58.9 235.1l.1 .1zM59 239l.1 .2zM59 239h.1v.2zM82.2 232.2l.3 1.7h-.6zM86.2 234.6l1.4-1.2-.9 1.6zM90.4 229.4l.5 .3-1.4 1.3zM55.5 240h.8z"/>
<path d="M55.5 240l1 .1zM55.6 240.1h1.1zM55.6 240.1l1.7 .1zM55.6 240.1h1.8zM55.7 240.2l1.4 .1zM55.7 240.2h1.6l-.2 .1zM56 240.3h.8zM56 240.3h1.1zM56.1 240.3h.7zM56.7 240.1h.7zM57.1 240.1h.3zM57.2 240h.3z"/>
<path d="M57.3 240h.2zM81.9 245.2h.6l-.3 1.8z"/>
</g>
<path d="M55.5 236.1h2.6" fill="none" stroke="#000" stroke-width=".34"/>
<path d="M55.5 236.5h3.5" fill="none" stroke="#000" stroke-width=".36"/>
<path d="M55.6 236.9h3.5" fill="none" stroke="#000" stroke-width=".25"/>
<path d="M55.7 237.2h3.4" fill="none" stroke="#000" stroke-width=".27"/>
<path d="M56 237.4h3.1" fill="none" stroke="#000" stroke-width=".19"/>
<path d="M56.3 237.6h2.8" fill="none" stroke="#000" stroke-width=".23"/>
<path d="M144 127.3l.4 .2M144.4 140.3l-.4 .1M144 165.1l.4 .1M144.4 178l-.4 .1" fill="none" stroke="#00f" stroke-width=".18"/>
<path d="M20 18.9h180.3M20.2 18.7v264.7M200 18.7v264.7M20 283.6h180.3" fill="none" stroke="#000" stroke-width=".51"/>
<g font-size="5.5">
<text x="129.3" y="120" transform="rotate(90 129.3 120)">1</text>
<text x="129" y="145.8" transform="rotate(90 129 145.8)">2</text>
</g>
<text font-size="4.5" x="56.5" y="124.1" transform="rotate(90 56.5 124.1)">REFERENCE DRAWING</text>
<g font-size="4.2">
<text x="22.1" y="23.5">5. 外形、结构：</text>
<text x="28.2" y="29">5.1 外形图:</text>
</g>
<g font-size="3.5">
<text x="135.5" y="190.9" transform="rotate(90 135.5 190.9)">4. MANUFACTURING SPECIFCATION</text>
<text x="140" y="190.8" transform="rotate(90 140 190.8)">3. GENERAL TOLERANCE :± 0.3</text>
<text x="144.5" y="190.8" transform="rotate(90 144.5 190.8)">2. CONTACT RESISTANCE : 100m¦ Έ</text>
<text x="149" y="190.7" transform="rotate(90 149 190.7)">1. RATING : DC 12V 50mA</text>
<text x="158" y="190.7" transform="rotate(90 158 190.7)">NOTE</text>
<text x="131" y="194.2" transform="rotate(90 131 194.2)">WOULD BE ACCORDANCE WITH WT0158</text>
<text x="144.5" y="240.8" transform="rotate(90 144.5 240.8)">MAX</text>
</g>
<text font-size="3" x="108.4" y="227.3" transform="rotate(90 108.4 227.3)">CIRCUIT DIAGRAM</text>
<g font-size="2.7">
<text x="72.1" y="227.4" transform="rotate(90 72.1 227.4)">P.C.B LAND DIMENSION</text>
<text x="40.2" y="241.5" transform="rotate(90 40.2 241.5)">ASSEMBLY</text>
</g>
<g font-size="2.4">
<text x="40.4" y="199.6" transform="rotate(90 40.4 199.6)">6.0X6.0 Radial Taping</text>
<text x="45.3" y="202.8" transform="rotate(90 45.3 202.8)">Tactile Switch</text>
</g>
<g font-size="2">
<text x="56.8" y="200.5" transform="rotate(90 56.8 200.5)">L.Y.D</text>
<text x="49.2" y="226.5" transform="rotate(90 49.2 226.5)">mm</text>
<text x="44.1" y="231.3" transform="rotate(90 44.1 231.3)">A-Cad</text>
<text x="49.1" y="238.4" transform="rotate(90 49.1 238.4)">1/1</text>
<text x="44.1" y="244.3" transform="rotate(90 44.1 244.3)">1/1</text>
<text x="49.7" y="249.6" transform="rotate(90 49.7 249.6)">2011.10.14</text>
<text x="44.1" y="256.3" transform="rotate(90 44.1 256.3)">0</text>
</g>
<g font-size="1.9">
<text x="53.8" y="241.5" transform="rotate(90 53.8 241.5)">ELECTRONICS CO.,LTD</text>
<text x="56.2" y="241.4" transform="rotate(90 56.2 241.4)">ZHEJIANG JIANFU</text>
</g>
<g font-size="1.8">
<text x="39.7" y="68.3" transform="rotate(90 39.7 68.3)">MODEL NO.</text>
<text x="43.8" y="68.6" transform="rotate(90 43.8 68.6)">TVDT18-050CW-T</text>
<text x="39.7" y="84.5" transform="rotate(90 39.7 84.5)">CODE NO.</text>
<text x="43.8" y="94.5" transform="rotate(90 43.8 94.5)">5.0 mm</text>
<text x="39.7" y="96.2" transform="rotate(90 39.7 96.2)">&quot;H&quot;</text>
<text x="39.8" y="101.4" transform="rotate(90 39.8 101.4)">STEM COLOR</text>
<text x="39.8" y="113.3" transform="rotate(90 39.8 113.3)">BASE COLOR</text>
<text x="39.9" y="125.3" transform="rotate(90 39.9 125.3)">O/FORCE</text>
<text x="43.9" y="124.6" transform="rotate(63 43.9 124.6)">2</text>
<text x="43.9" y="125.6" transform="rotate(63 43.9 125.6)">50</text>
<text x="43.9" y="129.3" transform="rotate(63 43.9 129.3)">50</text>
<text x="43.9" y="127.7" transform="rotate(63 43.9 127.7)">±</text>
<text x="43.9" y="135" transform="rotate(90 43.9 135)">100,000 Cycles</text>
<text x="39.9" y="138.8" transform="rotate(90 39.9 138.8)">LIFE</text>
</g>
<g font-size="1.6">
<text x="44" y="104.4" transform="rotate(90 44 104.4)">WHITE</text>
<text x="44" y="115.9" transform="rotate(90 44 115.9)">BLACK</text>
</g>
<g font-size="1.5">
<text x="41.8" y="190.9" transform="rotate(90 41.8 190.9)">Model</text>
<text x="47.1" y="190.9" transform="rotate(90 47.1 190.9)">Item</text>
<text x="51" y="190.9" transform="rotate(90 51 190.9)">Approved by</text>
<text x="54.6" y="190.9" transform="rotate(90 54.6 190.9)">Checked by</text>
<text x="58.2" y="190.9" transform="rotate(90 58.2 190.9)">Designed by</text>
<text x="50.8" y="219.8" transform="rotate(90 50.8 219.8)">Unit</text>
<text x="42.2" y="225.6" transform="rotate(90 42.2 225.6)">Drawing name</text>
<text x="47.1" y="225.6" transform="rotate(90 47.1 225.6)">Tool</text>
<text x="50.9" y="231.8" transform="rotate(90 50.9 231.8)">Scale</text>
<text x="47.1" y="237.5" transform="rotate(90 47.1 237.5)">Sheet</text>
<text x="50.9" y="243.2" transform="rotate(90 50.9 243.2)">Date</text>
<text x="47.2" y="249.3" transform="rotate(90 47.2 249.3)">Rev.</text>
</g>
<text font-size=".7" x="52.9" y="231.9" transform="rotate(90 52.9 231.9)">JIAN FU ELECTRONICS</text>
</svg>
